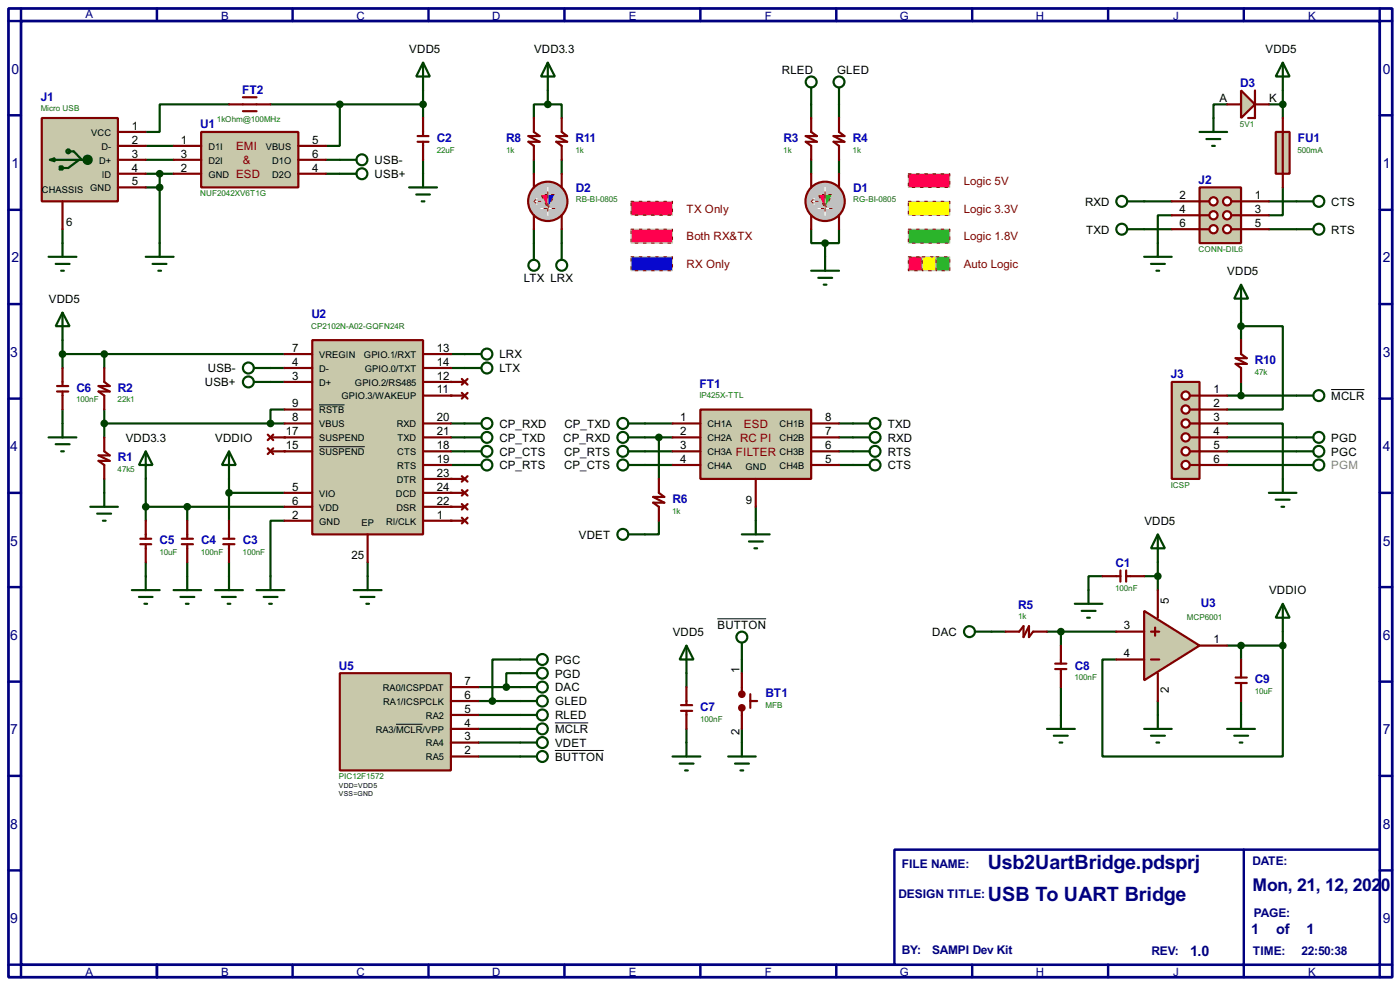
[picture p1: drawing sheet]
<svg xmlns="http://www.w3.org/2000/svg" width="256mm" height="180mm" viewBox="0 0 256 180" stroke-linecap="round" stroke-linejoin="round" font-family="sans-serif">
<path d="M1.6 1.6h253.5v177.3h-253.5zM3.9 3.9h248.9v172.7h-248.9z" fill="none" stroke="#000080" stroke-width=".5"/>
<path d="M3.9 1.6v2.3h-2.3M28.8 1.6v2.3" fill="none" stroke="#000080" stroke-width=".45"/>
<path d="M163.9 155.5h88.9v21.1h-88.9z" fill="#fff" stroke="#000080" stroke-width=".45"/>
<g fill="none" stroke="#000080" stroke-width=".45">
<path d="M53.6 1.6v2.3M78.5 1.6v2.3M103.4 1.6v2.3M128.3 1.6v2.3M153.2 1.6v2.3M178.1 1.6v2.3M203 1.6v2.3M227.9 1.6v2.3M252.8 1.6v2.3h2.3M1.6 21.1h2.3M1.6 38.4h2.3M252.8 21.1h2.3"/>
<path d="M252.8 38.4h2.3M1.6 55.7h2.3M252.8 55.7h2.3M1.6 73h2.3M252.8 73h2.3M1.6 90.2h2.3M252.8 90.2h2.3M1.6 107.5h2.3M252.8 107.5h2.3M1.6 124.8h2.3M252.8 124.8h2.3M1.6 142h2.3"/>
<path d="M1.6 159.3h2.3M227.9 155.5v23.4M252.8 142h2.3M252.8 159.3h2.3M1.6 176.6h2.3v2.3M28.8 176.6v2.3M53.6 176.6v2.3M78.5 176.6v2.3M103.4 176.6v2.3M128.3 176.6v2.3M153.2 176.6v2.3M178.1 176.6v2.3"/>
<path d="M203 176.6v2.3M255.1 176.6h-2.3v2.3"/>
</g>
<g fill="none" stroke="#004000" stroke-width=".4">
<path d="M77.5 16.6v5M26.7 34.3h2.6M26.7 31.8h5.1M26.7 26.7h5.1M26.7 29.3h5.1M29.3 31.8v12.7M59.7 31.8h2.6M59.7 29.3h2.6M77.5 29.3v2.5M11.5 42v2.5M11.5 75v2.5M19.1 87.7v2.5"/>
<path d="M26.7 87.7v7.6M26.7 92.8h7.6v2.5M42 87.7v7.6M26.7 102.9v2.6M34.3 102.9v2.6M42 102.9v2.6"/>
</g>
<circle cx="82.6" cy="95.3" r=".2" fill="#004000"/>
<path d="M49.6 69.9h2.5M49.6 67.4h2.5M52.1 75h-2.5v2.5h2.5M34.3 92.8h17.8M42 90.2h10.1M52.1 95.3h-2.5v10.2" fill="none" stroke="#004000" stroke-width=".4"/>
<g fill="#004000">
<circle cx="82.6" cy="72.4" r=".2"/>
<circle cx="82.6" cy="69.9" r=".2"/>
</g>
<path d="M82.6 82.6h2.5" fill="none" stroke="#004000" stroke-width=".4"/>
<g fill="#004000">
<circle cx="52.1" cy="80.1" r=".2"/>
<circle cx="52.1" cy="82.6" r=".2"/>
</g>
<path d="M67.4 102.9v2.6" fill="none" stroke="#004000" stroke-width=".4"/>
<g fill="#004000">
<circle cx="82.6" cy="90.2" r=".2"/>
<circle cx="82.6" cy="87.7" r=".2"/>
<circle cx="82.6" cy="92.8" r=".2"/>
</g>
<g fill="none" stroke="#004000" stroke-width=".4">
<path d="M42 19.1h-12.7v5.1h-2.6M49.6 19.1h27.9M62.3 19.1v7.6h-2.6M100.4 19.1h2.5v2.5M100.4 19.1h-2.6v2.5M100.4 16.6v2.5M148.6 19.1v2.5M153.7 19.1v2.5M224.8 19.1h-2.5v2.5M232.5 19.1h2.5M235 16.6v5M97.8 29.3v2.5"/>
<path d="M102.9 29.3v2.5M148.6 29.3v2.5M153.7 29.3v2.5M209.6 36.9h5.1M214.7 39.4h-2.6v5.1M232.5 36.9h5M235 34.3v5.1h-2.5M8.9 47h5.1M10.2 48.3h2.6M11.2 49.6h.5M11.5 44.5v2.5M26.7 47h5.1"/>
<path d="M28 48.3h2.5M29 49.6h.5M29.3 44.5v2.5M97.8 42v2.5M102.9 42v2.5M148.6 42v2.5h2.6M151.2 44.5v2.5M153.7 42v2.5h-2.5M209.6 42h5.1M227.4 59.7h7.6v15.3h-10.2M227.4 57.2v5.1M232.5 42h5"/>
<path d="M11.5 64.8h40.6M11.5 62.3v5.1M19.1 77.5h30.5M19.1 64.8v2.6M19.1 75v5.1M82.6 77.5h2.5M82.6 67.4h2.5M82.6 64.8h2.5M118.2 77.5h5M153.7 77.5h2.6M224.8 77.5h10.2v10.2M224.8 72.4h12.7"/>
<path d="M227.4 69.9v2.5M82.6 80.1h2.5M82.6 85.1h2.5M118.2 80.1h5M118.2 85.1h5M118.2 82.6h5M120.7 95.3v2.5h-2.5M120.7 80.1v7.6M138.5 92.8v2.5M153.7 80.1h2.6M153.7 85.1h2.6M153.7 82.6h2.6"/>
<path d="M224.8 80.1h12.7M224.8 85.1h12.7M224.8 82.6h12.7M181.7 115.6h2.5M191.8 115.6h12.7M194.4 115.6v2.6M202 105.5h-2.6v2.5M209.6 105.5h2.5M212.1 102.9v5.1M224.8 118.2h10.2M227.4 118.2v2.5M235 118.2v20.3h-33v-17.8h2.5"/>
<path d="M235 115.6v2.6M87.7 138.5h7.6M87.7 133.4h7.6M87.7 135.9h7.6M87.7 125.8h7.6M87.7 130.9h7.6M87.7 128.3h7.6M95.3 123.2h-2.5v2.6M95.3 120.7h-5.1v7.6M125.8 123.2v2.6M125.8 133.4v2.5M135.9 120.7v2.5"/>
<path d="M135.9 133.4v2.5M194.4 125.8v5.1M212.1 128.3v2.6M227.4 128.3v2.6"/>
</g>
<circle cx="29.2" cy="34.3" r=".5" fill="#004000" stroke="#004000" stroke-width=".4"/>
<path d="M7.7 21.6h13.9v15.3h-13.9z" fill="#c8c8aa" stroke="#800000" stroke-width=".4"/>
<g fill="none" stroke="#004000" stroke-width=".4">
<path d="M9.2 29.3l.8-.3v.5zM10 29.3h6.1M11 30.5h.5v.5h-.5zM11.2 30.5v.5M12.5 27.7h1l1.5 1.6M14.5 29.3l-2 1.5h-1"/>
<circle cx="12.5" cy="27.7" r=".35"/>
<circle cx="16" cy="29.3" r=".75"/>
<circle cx="16" cy="29.3" r=".5"/>
<circle cx="16.1" cy="29.3" r=".25"/>
</g>
<path d="M11.5 36.9v5.1M21.6 24.2h5.1M21.6 26.7h5.1M21.6 29.3h5.1M21.6 34.3h5.1M21.6 31.8h5.1" fill="none" stroke="#800000" stroke-width=".4"/>
<circle cx="29.2" cy="31.8" r=".5" fill="#004000" stroke="#004000" stroke-width=".4"/>
<path d="M233.7 24.2h2.6v7.6h-2.6z" fill-rule="evenodd" fill="#c8c8aa" stroke="#800000" stroke-width=".4"/>
<path d="M235 21.6v12.7M202 105.5h3.3M205.3 104.4v2.1M206.3 104.4v2.1M206.3 105.5h3.3" fill="none" stroke="#800000" stroke-width=".4"/>
<g fill="none" stroke="#004000" stroke-width=".4">
<path d="M62.3 29.3h3M62.3 31.8h3"/>
<circle cx="66.3" cy="31.8" r="1"/>
<circle cx="66.3" cy="29.3" r="1"/>
</g>
<path d="M36.9 24.2h17.8v10.1h-17.8z" fill="#c8c8aa" stroke="#800000" stroke-width=".4"/>
<g fill="none" stroke="#800000" stroke-width=".4">
<path d="M31.8 26.7h5.1M31.8 31.8h5.1M31.8 29.3h5.1M54.7 26.7h5M54.7 31.8h5M54.7 29.3h5M76.5 24.9h2M76.5 26h2M77.5 21.6v3.3M77.5 26v3.3M148.6 21.6v2.6l1.1 .7h-2.1l2.1 1.1h-2.1l1 .7v2.6M153.7 21.6v2.6l1 .7h-2l2 1.1h-2l1 .7v2.6"/>
<path d="M10.5 71.7h2M10.5 70.7h2M11.5 67.4v3.3M11.5 71.7v3.3M19.1 67.4v2.5l1 .8h-2l2 1h-2l1 .7v2.6M49.1 79.6l1 1M50.1 79.6l-1 1M82.6 69.9h2.5M82.6 72.4h2.5M84.6 69.4l1.1 1M84.6 71.9l1.1 1.1M85.7 69.4l-1.1 1"/>
<path d="M85.7 71.9l-1.1 1.1M19.1 80.1v2.5l1 .8h-2l2 1h-2l1 .7v2.6M25.7 98.6h2M25.7 99.6h2M26.7 95.3v3.3M26.7 99.6v3.3M33.3 98.6h2.1M33.3 99.6h2.1M34.3 95.3v3.3M34.3 99.6v3.3M40.9 98.6h2.1M40.9 99.6h2.1"/>
<path d="M42 95.3v3.3M42 99.6v3.3M49.1 82.1l1 1M49.6 80.1h2.5M49.6 82.6h2.5M50.1 82.1l-1 1M82.6 87.7h2.5M82.6 90.2h2.5M82.6 92.8h2.5M82.6 95.3h2.5M84.6 87.2l1.1 1M84.6 89.7l1.1 1"/>
<path d="M84.6 92.3l1.1 1M84.6 94.8l1.1 1M85.7 87.2l-1.1 1M85.7 89.7l-1.1 1M85.7 92.3l-1.1 1M85.7 94.8l-1.1 1"/>
</g>
<g fill="none" stroke="#004000" stroke-width=".4">
<path d="M77.5 11.5l1.3 2.5h-2.5zM77.5 11.5v5.1M235 11.5l1.3 2.5h-2.6zM235 11.5v5.1M75 34.3h5.1M76.3 35.6h2.5M77.3 36.9h.5M77.5 31.8v2.5M11.5 57.2l1.3 2.5h-2.6zM11.5 57.2v5.1M209.6 47h5.1M210.9 48.3h2.5"/>
<path d="M211.9 49.6h.5M212.1 44.5v2.5M11.5 77.5v2.6M46.5 67.4h3.1M46.5 69.9h3.1M85.1 77.5h3.1M8.9 80.1h5.1M10.2 81.3h2.6M11.2 82.6h.5M16.6 92.8h5M17.8 94h2.6M18.9 95.3h.5"/>
<path d="M19.1 90.2v2.6M26.7 82.6l1.3 2.5h-2.5zM26.7 82.6v5.1M42 82.6l1.2 2.5h-2.5zM42 82.6v5.1M85.1 80.1h3.1M85.1 82.6h3.1M85.1 85.1h3.1M24.2 108h5.1M25.5 109.3h2.5M26.5 110.5h.5M26.7 105.5v2.5"/>
<path d="M31.8 108h5.1M33.1 109.3h2.5M34.1 110.5h.5M34.3 105.5v2.5M39.4 108h5.1M40.7 109.3h2.5M41.7 110.5h.5M42 105.5v2.5M47 108h5.1M48.3 109.3h2.6M49.3 110.5h.5M49.6 105.5v2.5"/>
<path d="M64.8 108h5.1M66.1 109.3h2.5M67.1 110.5h.5M67.4 105.5v2.5"/>
<circle cx="45.5" cy="69.9" r="1"/>
<circle cx="45.5" cy="67.4" r="1"/>
<circle cx="89.2" cy="77.5" r="1"/>
<circle cx="89.2" cy="85.1" r="1"/>
<circle cx="89.2" cy="80.1" r="1"/>
<circle cx="89.2" cy="82.6" r="1"/>
</g>
<g fill="#004000" stroke="#004000" stroke-width=".4">
<circle cx="26.7" cy="92.8" r=".5"/>
<circle cx="77.5" cy="19.1" r=".5"/>
<circle cx="49.5" cy="77.5" r=".5"/>
<circle cx="34.3" cy="92.8" r=".5"/>
<circle cx="41.9" cy="90.2" r=".5"/>
</g>
<path d="M57.2 62.3h20.3v35.5h-20.3z" fill="#c8c8aa" stroke="#800000" stroke-width=".4"/>
<g fill="none" stroke="#800000" stroke-width=".4">
<path d="M52.1 69.9h5.1M52.1 67.4h5.1M52.1 64.8h5.1M52.1 77.5h5.1M52.1 75h5.1M77.5 69.9h5.1M77.5 67.4h5.1M77.5 64.8h5.1M77.5 77.5h5.1M77.5 72.4h5.1M52.1 95.3h5.1M52.1 90.2h5.1"/>
<path d="M52.1 92.8h5.1M52.1 82.6h5.1M52.1 80.1h5.1M67.4 97.8v5.1M77.5 95.3h5.1M77.5 90.2h5.1M77.5 92.8h5.1M77.5 82.6h5.1M77.5 80.1h5.1M77.5 87.7h5.1M77.5 85.1h5.1M135.9 123.2v3.9"/>
<path d="M135.9 129.6v3.8M137.5 127.1v2.5M137.5 128.3h1.2M226.4 124h2M226.4 125h2M227.4 120.7v3.3M227.4 125v3.3"/>
</g>
<path d="M58.5 74.1h4.6M58.5 81.8h8.3M131.4 113.3h9M101.7 137.4h8.9" fill="none" stroke="#000" stroke-width=".18"/>
<g fill="none" stroke="#004000" stroke-width=".4">
<path d="M206.6 36.9h3M237.5 36.9h3.1M206.6 42h3M237.5 42h3.1M212.1 97.8l1.3 2.6h-2.5zM212.1 97.8v5.1M135.9 117.7v3M178.6 115.6h3.1M196.9 110.5h5.1M198.2 111.8h2.5M199.2 113.1h.5M199.4 108v2.5"/>
<path d="M235 110.5l1.3 2.6h-2.6zM235 110.5v5.1M95.3 135.9h3.1M95.3 125.8h3.1M95.3 138.5h3.1M133.4 138.5h5.1M134.7 139.8h2.5M135.9 135.9v2.6M224.8 133.4h5.1M226.1 134.7h2.6M227.1 135.9h.5M227.4 130.9v2.5"/>
<path d="M135.7 141h.5"/>
<circle cx="205.5" cy="36.9" r="1"/>
<circle cx="241.6" cy="36.9" r="1"/>
<circle cx="205.5" cy="42" r="1"/>
<circle cx="241.6" cy="42" r="1"/>
<circle cx="135.9" cy="116.6" r="1"/>
<circle cx="177.6" cy="115.6" r="1"/>
<circle cx="99.3" cy="138.5" r="1"/>
<circle cx="99.3" cy="125.8" r="1"/>
<circle cx="99.3" cy="135.9" r="1"/>
</g>
<g fill="#800000" stroke="#800000" stroke-width=".4">
<circle cx="135.9" cy="127.1" r=".5"/>
<circle cx="135.9" cy="129.6" r=".5"/>
</g>
<path d="M214.7 69.9h5.1v17.8h-5.1z" fill="#c8c8aa" stroke="#800000" stroke-width=".4"/>
<path d="M218 72.4h1.8" fill="none" stroke="#800000" stroke-width=".4"/>
<circle cx="217.2" cy="72.4" r=".75" fill="#feffff" stroke="#800000" stroke-width=".4"/>
<path d="M218 75h1.8" fill="none" stroke="#800000" stroke-width=".4"/>
<circle cx="217.2" cy="75" r=".75" fill="#feffff" stroke="#800000" stroke-width=".4"/>
<path d="M218 77.5h1.8" fill="none" stroke="#800000" stroke-width=".4"/>
<circle cx="217.2" cy="77.5" r=".75" fill="#feffff" stroke="#800000" stroke-width=".4"/>
<path d="M218 80.1h1.8" fill="none" stroke="#800000" stroke-width=".4"/>
<circle cx="217.2" cy="80.1" r=".75" fill="#feffff" stroke="#800000" stroke-width=".4"/>
<path d="M218 82.6h1.8" fill="none" stroke="#800000" stroke-width=".4"/>
<circle cx="217.2" cy="82.6" r=".75" fill="#feffff" stroke="#800000" stroke-width=".4"/>
<path d="M218 85.1h1.8" fill="none" stroke="#800000" stroke-width=".4"/>
<circle cx="217.2" cy="85.1" r=".75" fill="#feffff" stroke="#800000" stroke-width=".4"/>
<path d="M219.8 72.4h5M219.8 75h5M219.8 77.5h5M227.4 62.3v2.5l1 .8h-2l2 1h-2l1 .8v2.5M219.8 80.1h5M219.8 82.6h5M219.8 85.1h5M124.8 129.1h2M124.8 130.1h2M125.8 125.8v3.3M125.8 130.1v3.3" fill="none" stroke="#800000" stroke-width=".4"/>
<g fill="none" stroke="#004000" stroke-width=".4">
<path d="M237.5 72.4h3.1M115.1 97.8h3.1M232.5 90.2h5M233.7 91.5h2.6M234.8 92.8h.5M235 87.7v2.5M237.5 80.1h3.1M237.5 82.6h3.1M237.5 85.1h3.1M125.8 118.2l1.3 2.5h-2.6zM125.8 118.2v5M95.3 123.2h3.1"/>
<path d="M95.3 120.7h3.1M95.3 133.4h3.1M123.2 138.5h5.1M124.5 139.8h2.6M125.8 135.9v2.6M125.5 141h.5"/>
<circle cx="241.6" cy="72.4" r="1"/>
<circle cx="114.1" cy="97.8" r="1"/>
<circle cx="241.6" cy="85.1" r="1"/>
<circle cx="241.6" cy="82.6" r="1"/>
<circle cx="241.6" cy="80.1" r="1"/>
<circle cx="99.3" cy="123.2" r="1"/>
<circle cx="99.3" cy="120.7" r="1"/>
<circle cx="99.3" cy="133.4" r="1"/>
</g>
<path d="M243.9 71.3h6.1M101.7 132.3h6.1" fill="none" stroke="#000" stroke-width=".18"/>
<circle cx="227.3" cy="72.4" r=".5" fill="#004000" stroke="#004000" stroke-width=".4"/>
<path d="M62.3 123.2h20.3v17.8h-20.3z" fill="#c8c8aa" stroke="#800000" stroke-width=".4"/>
<path d="M97.8 21.6v2.6l1.1 .7h-2.1l2.1 1.1h-2.1l1 .7v2.6M102.9 21.6v2.6l1 .7h-2l2 1.1h-2l1 .7v2.6M82.6 125.8h5.1M82.6 128.3h5.1M82.6 130.9h5.1M82.6 138.5h5.1M82.6 133.4h5.1M82.6 135.9h5.1" fill="none" stroke="#800000" stroke-width=".4"/>
<path d="M72.6 132.6h4.8" fill="none" stroke="#000" stroke-width=".18"/>
<g fill="#004000" stroke="#004000" stroke-width=".4">
<circle cx="92.7" cy="125.8" r=".5"/>
<circle cx="100.3" cy="19.1" r=".5"/>
</g>
<g fill="none" stroke="#004000" stroke-width=".4">
<path d="M100.4 11.5l1.3 2.5h-2.6zM100.4 11.5v5.1M148.6 16.1v3M153.7 16.1v3M97.8 44.5v3.1M102.9 44.5v3.1M85.1 67.4h3.1M85.1 64.8h3.1M95.3 128.3h3.1M95.3 130.9h3.1"/>
<circle cx="148.6" cy="15" r="1"/>
<circle cx="153.7" cy="15" r="1"/>
<circle cx="97.8" cy="48.6" r="1"/>
<circle cx="102.9" cy="48.6" r="1"/>
<circle cx="89.2" cy="64.8" r="1"/>
<circle cx="89.2" cy="67.4" r="1"/>
<circle cx="99.3" cy="128.3" r="1"/>
<circle cx="99.3" cy="130.9" r="1"/>
</g>
<path d="M219.8 34.3h7.6v10.2h-7.6z" fill="#c8c8aa" stroke="#800000" stroke-width=".4"/>
<path d="M225.6 36.9h1.8" fill="none" stroke="#800000" stroke-width=".4"/>
<circle cx="224.8" cy="36.9" r=".75" fill="#feffff" stroke="#800000" stroke-width=".4"/>
<path d="M225.6 39.4h1.8" fill="none" stroke="#800000" stroke-width=".4"/>
<circle cx="224.8" cy="39.4" r=".75" fill="#feffff" stroke="#800000" stroke-width=".4"/>
<path d="M225.6 42h1.8" fill="none" stroke="#800000" stroke-width=".4"/>
<circle cx="224.8" cy="42" r=".75" fill="#feffff" stroke="#800000" stroke-width=".4"/>
<path d="M219.8 36.9h1.7" fill="none" stroke="#800000" stroke-width=".4"/>
<circle cx="222.3" cy="36.9" r=".75" fill="#feffff" stroke="#800000" stroke-width=".4"/>
<path d="M219.8 39.4h1.7" fill="none" stroke="#800000" stroke-width=".4"/>
<circle cx="222.3" cy="39.4" r=".75" fill="#feffff" stroke="#800000" stroke-width=".4"/>
<path d="M219.8 42h1.7" fill="none" stroke="#800000" stroke-width=".4"/>
<circle cx="222.3" cy="42" r=".75" fill="#feffff" stroke="#800000" stroke-width=".4"/>
<path d="M214.7 36.9h5.1M214.7 39.4h5.1M227.4 36.9h5.1M227.4 39.4h5.1M214.7 42h5.1M227.4 42h5.1" fill="none" stroke="#800000" stroke-width=".4"/>
<path d="M166.4 31.8h7.6v2.5h-7.6z" fill-rule="evenodd" fill="#c8c8aa"/>
<path d="M166.4 31.8h7.6v2.5h-7.6z" fill-rule="evenodd" fill="#f00"/>
<path d="M166.4 31.8h7.6v2.5h-7.6z" fill="none" stroke="#c8c8aa" stroke-width=".18"/>
<path d="M166.4 31.8h7.6v2.5h-7.6z" fill="none" stroke="#800000" stroke-width=".18" stroke-dasharray=".5 1"/>
<path d="M166.4 36.9h7.6v2.5h-7.6z" fill-rule="evenodd" fill="#c8c8aa"/>
<path d="M166.4 36.9h7.6v2.5h-7.6z" fill-rule="evenodd" fill="#ff0"/>
<path d="M166.4 36.9h7.6v2.5h-7.6z" fill="none" stroke="#c8c8aa" stroke-width=".18"/>
<path d="M166.4 36.9h7.6v2.5h-7.6z" fill="none" stroke="#800000" stroke-width=".18" stroke-dasharray=".5 1"/>
<path d="M166.4 42h7.6v2.5h-7.6z" fill-rule="evenodd" fill="#c8c8aa"/>
<path d="M166.4 42h7.6v2.5h-7.6z" fill-rule="evenodd" fill="#00c000"/>
<path d="M166.4 42h7.6v2.5h-7.6z" fill="none" stroke="#c8c8aa" stroke-width=".18"/>
<path d="M166.4 42h7.6v2.5h-7.6z" fill="none" stroke="#800000" stroke-width=".18" stroke-dasharray=".5 1"/>
<path d="M166.4 47h2.6v2.6h-2.6z" fill-rule="evenodd" fill="#c8c8aa"/>
<path d="M166.4 47h2.6v2.6h-2.6z" fill-rule="evenodd" fill="#f00"/>
<path d="M166.4 47h2.6v2.6h-2.6z" fill="none" stroke="#c8c8aa" stroke-width=".18"/>
<path d="M166.4 47h2.6v2.6h-2.6z" fill="none" stroke="#800000" stroke-width=".18" stroke-dasharray=".5 1"/>
<path d="M169 47h2.5v2.6h-2.5z" fill-rule="evenodd" fill="#c8c8aa"/>
<path d="M169 47h2.5v2.6h-2.5z" fill-rule="evenodd" fill="#ff0"/>
<path d="M169 47h2.5v2.6h-2.5z" fill="none" stroke="#c8c8aa" stroke-width=".18"/>
<path d="M169 47h2.5v2.6h-2.5z" fill="none" stroke="#800000" stroke-width=".18" stroke-dasharray=".5 1"/>
<path d="M171.5 47h2.5v2.6h-2.5z" fill-rule="evenodd" fill="#c8c8aa"/>
<path d="M171.5 47h2.5v2.6h-2.5z" fill-rule="evenodd" fill="#00c000"/>
<path d="M171.5 47h2.5v2.6h-2.5z" fill="none" stroke="#c8c8aa" stroke-width=".18"/>
<path d="M171.5 47h2.5v2.6h-2.5z" fill="none" stroke="#800000" stroke-width=".18" stroke-dasharray=".5 1"/>
<path d="M115.6 36.9h7.6v2.5h-7.6z" fill-rule="evenodd" fill="#c8c8aa"/>
<path d="M115.6 36.9h7.6v2.5h-7.6z" fill-rule="evenodd" fill="#f00"/>
<path d="M115.6 36.9h7.6v2.5h-7.6z" fill="none" stroke="#c8c8aa" stroke-width=".18"/>
<path d="M115.6 36.9h7.6v2.5h-7.6z" fill="none" stroke="#800000" stroke-width=".18" stroke-dasharray=".5 1"/>
<path d="M115.6 42h7.6v2.5h-7.6z" fill-rule="evenodd" fill="#c8c8aa"/>
<path d="M115.6 42h7.6v2.5h-7.6z" fill-rule="evenodd" fill="#f0f"/>
<path d="M115.6 42h7.6v2.5h-7.6z" fill="none" stroke="#c8c8aa" stroke-width=".18"/>
<path d="M115.6 42h7.6v2.5h-7.6z" fill="none" stroke="#800000" stroke-width=".18" stroke-dasharray=".5 1"/>
<path d="M115.6 47h7.6v2.6h-7.6z" fill-rule="evenodd" fill="#c8c8aa"/>
<path d="M115.6 47h7.6v2.6h-7.6z" fill-rule="evenodd" fill="#00f"/>
<path d="M115.6 47h7.6v2.6h-7.6z" fill="none" stroke="#c8c8aa" stroke-width=".18"/>
<path d="M115.6 47h7.6v2.6h-7.6z" fill="none" stroke="#800000" stroke-width=".18" stroke-dasharray=".5 1"/>
<g fill="none" stroke="#004000" stroke-width=".4">
<path d="M115.1 77.5h3.1M115.1 80.1h3.1M115.1 85.1h3.1M115.1 82.6h3.1"/>
<circle cx="114.1" cy="77.5" r="1"/>
<circle cx="114.1" cy="82.6" r="1"/>
<circle cx="114.1" cy="85.1" r="1"/>
<circle cx="114.1" cy="80.1" r="1"/>
</g>
<path d="M128.3 75h20.3v12.7h-20.3z" fill="#c8c8aa" stroke="#800000" stroke-width=".4"/>
<path d="M123.2 77.5h5.1M148.6 77.5h5.1M123.2 80.1h5.1M123.2 82.6h5.1M123.2 85.1h5.1M138.5 87.7v5.1M148.6 80.1h5.1M148.6 82.6h5.1M148.6 85.1h5.1" fill="none" stroke="#800000" stroke-width=".4"/>
<g fill="none" stroke="#004000" stroke-width=".4">
<path d="M156.3 77.5h3M135.9 97.8h5.1M137.2 99.1h2.6M138.5 95.3v2.5M156.3 80.1h3M156.3 85.1h3M156.3 82.6h3M138.2 100.4h.5"/>
<circle cx="160.3" cy="77.5" r="1"/>
<circle cx="160.3" cy="82.6" r="1"/>
<circle cx="160.3" cy="80.1" r="1"/>
<circle cx="160.3" cy="85.1" r="1"/>
</g>
<g fill="#004000" stroke="#004000" stroke-width=".4">
<circle cx="19.1" cy="77.5" r=".5"/>
<circle cx="19.1" cy="64.8" r=".5"/>
</g>
<circle cx="100.3" cy="36.9" r="3.6" fill="#c0c0c0" stroke="#800000" stroke-width=".4"/>
<path d="M99.1 38.2h2.6" fill="none" stroke="#fff" stroke-width=".18"/>
<path d="M101.7 38.2h-2.6" fill="none" stroke="#800000" stroke-width=".18" stroke-dasharray=".5 1"/>
<path d="M100.4 35.6h1.3l-1.3 2.6z" fill="#c8c8aa"/>
<path d="M100.4 35.6h1.3l-1.3 2.6z" fill="#00f"/>
<path d="M100.4 35.6h1.3l-1.3 2.6z" fill="none" stroke="#c8c8aa" stroke-width=".18"/>
<path d="M100.4 35.6h1.3l-1.3 2.6z" fill="none" stroke="#800000" stroke-width=".18" stroke-dasharray=".5 1"/>
<path d="M99.1 35.6h1.3v2.6z" fill="#c8c8aa"/>
<path d="M99.1 35.6h1.3v2.6z" fill="#f00"/>
<path d="M99.1 35.6h1.3v2.6z" fill="none" stroke="#c8c8aa" stroke-width=".18"/>
<path d="M97.8 36.9l.6-.5M97.8 36.9l.6 .5M99.1 35.6h1.3v2.6zM99.1 36.9h-1.3M100.4 35.6v-1.3M100.4 38.2v1.2" fill="none" stroke="#800000" stroke-width=".18" stroke-dasharray=".5 1"/>
<path d="M97.8 36.9h1.3M97.8 36.9l.6 .5M98.4 36.4l-.6 .5M100.4 34.3v1.3M100.4 38.2v1.2" fill="none" stroke="#fff" stroke-width=".18"/>
<path d="M97.8 31.8v2.5M97.8 39.4v2.6M102.9 31.8v2.5M102.9 39.4v2.6" fill="none" stroke="#800000" stroke-width=".4"/>
<circle cx="151.1" cy="36.9" r="3.6" fill="#c0c0c0" stroke="#800000" stroke-width=".4"/>
<path d="M149.9 38.2h2.6" fill="none" stroke="#fff" stroke-width=".18"/>
<path d="M152.5 38.2h-2.6" fill="none" stroke="#800000" stroke-width=".18" stroke-dasharray=".5 1"/>
<path d="M151.2 35.6h1.3l-1.3 2.6z" fill="#c8c8aa"/>
<path d="M151.2 35.6h1.3l-1.3 2.6z" fill="#00c000"/>
<path d="M151.2 35.6h1.3l-1.3 2.6z" fill="none" stroke="#c8c8aa" stroke-width=".18"/>
<path d="M151.2 35.6h1.3l-1.3 2.6z" fill="none" stroke="#800000" stroke-width=".18" stroke-dasharray=".5 1"/>
<path d="M149.9 35.6h1.3v2.6z" fill="#c8c8aa"/>
<path d="M149.9 35.6h1.3v2.6z" fill="#f00"/>
<path d="M149.9 35.6h1.3v2.6z" fill="none" stroke="#c8c8aa" stroke-width=".18"/>
<path d="M148.6 36.9l.6-.5M148.6 36.9l.6 .5M149.9 35.6h1.3v2.6zM149.9 36.9h-1.3M151.2 35.6v-1.3M151.2 38.2v1.2" fill="none" stroke="#800000" stroke-width=".18" stroke-dasharray=".5 1"/>
<path d="M148.6 36.9h1.3M148.6 36.9l.6 .5M149.2 36.4l-.6 .5M151.2 34.3v1.3M151.2 38.2v1.2" fill="none" stroke="#fff" stroke-width=".18"/>
<path d="M42 19.1h7.6M44.5 17.8h2.5M44.5 20.4h2.5M148.6 31.8v2.5M148.6 39.4v2.6M153.7 31.8v2.5M153.7 39.4v2.6" fill="none" stroke="#800000" stroke-width=".4"/>
<g fill="#004000" stroke="#004000" stroke-width=".4">
<circle cx="11.4" cy="64.8" r=".5"/>
<circle cx="62.2" cy="19.1" r=".5"/>
</g>
<path d="M227.4 16.6l2.5 2.5-2.5 2.5z" fill="#c8c8aa" stroke="#800000" stroke-width=".4"/>
<path d="M224.8 19.1h2.6M229.9 16.6v5h-1.2M229.9 19.1h2.6" fill="none" stroke="#800000" stroke-width=".4"/>
<circle cx="235" cy="19.1" r=".5" fill="#004000" stroke="#004000" stroke-width=".4"/>
<path d="M219.8 24.2h5M221 25.5h2.6M222.1 26.7h.5M222.3 21.6v2.6" fill="none" stroke="#004000" stroke-width=".4"/>
<path d="M209.6 111.8l10.2 6.4-10.2 6.3z" fill="#c8c8aa" stroke="#800000" stroke-width=".4"/>
<g fill="none" stroke="#800000" stroke-width=".4">
<path d="M120.7 87.7v2.5l1 .8h-2l2 1h-2l1 .8v2.5M184.2 115.6h2.5l.8-1v2l1-2v2l.8-1h2.5M194.4 118.2v3.3M204.5 115.6h5.1M210.9 115.6h1.5M211.6 114.9v1.5M212.1 108v5.1M219.8 118.2h5M193.3 121.5h2.1M193.3 122.5h2.1M194.4 122.5v3.3M204.5 120.7h5.1"/>
<path d="M210.9 120.7h1.5M212.1 123.2v5.1"/>
</g>
<g fill="none" stroke="#004000" stroke-width=".4">
<path d="M148.6 49.6h5.1M149.9 50.9h2.6M150.9 52.1h.5M151.2 47v2.6M227.4 52.1l1.3 2.6h-2.6zM227.4 52.1v5.1M191.8 133.4h5.1M193.1 134.7h2.5M194.1 135.9h.5M194.4 130.9v2.5M209.6 133.4h5.1M210.9 134.7h2.5"/>
<path d="M211.9 135.9h.5M212.1 130.9v2.5"/>
</g>
<g fill="#004000" stroke="#004000" stroke-width=".4">
<circle cx="227.3" cy="118.2" r=".5"/>
<circle cx="212.1" cy="105.5" r=".5"/>
<circle cx="235" cy="118.2" r=".5"/>
<circle cx="194.3" cy="115.6" r=".5"/>
<circle cx="227.3" cy="59.7" r=".5"/>
<circle cx="151.1" cy="44.5" r=".5"/>
<circle cx="90.2" cy="128.3" r=".5"/>
<circle cx="120.7" cy="80.1" r=".5"/>
</g>
<g font-size="4.1" fill="#000080">
<text x="181" y="159.1">Usb2UartBridge.pdsprj</text>
<text x="181" y="164.9">USB To UART Bridge</text>
</g>
<g font-size="3.6" fill="#000080">
<text x="229.5" y="163.2">Mon, 21, 12, 202</text>
<text x="253" y="163.2">0</text>
</g>
<g font-size="3" fill="#000080">
<text x="229.2" y="171">1</text>
<text x="233.8" y="171">of</text>
<text x="239.4" y="171">1</text>
<text x="218" y="175">1.0</text>
</g>
<g font-size="2.9" fill="#000080">
<text x="2.1" y="13.5">0</text>
<text x="253.4" y="13.5">0</text>
<text x="2.1" y="30.7">1</text>
<text x="253.4" y="30.7">1</text>
<text x="2.1" y="48">2</text>
<text x="253.4" y="48">2</text>
<text x="1.9" y="65.3">3</text>
<text x="253.4" y="65.3">3</text>
<text x="1.9" y="82.5">4</text>
<text x="253.4" y="82.5">4</text>
<text x="1.9" y="99.9">5</text>
<text x="253.4" y="99.9">5</text>
<text x="1.9" y="117.1">6</text>
<text x="253.4" y="117.1">6</text>
<text x="1.9" y="134.4">7</text>
<text x="253.4" y="134.4">7</text>
<text x="1.9" y="151.7">8</text>
<text x="253.4" y="151.7">8</text>
<text x="1.9" y="168.9">9</text>
<text x="253.4" y="168.9">9</text>
</g>
<g font-size="2.5" fill="#0000c0">
<text x="44.3" y="17.1">FT2</text>
<text x="227.2" y="15.9">D3</text>
<text x="7.5" y="18.4">J1</text>
<text x="36.7" y="23.5">U1</text>
<text x="80" y="26">C2</text>
<text x="92.7" y="26">R8</text>
<text x="105.4" y="26">R11</text>
<text x="143.5" y="26">R3</text>
<text x="156.2" y="26">R4</text>
<text x="237.7" y="26">FU1</text>
<text x="105.5" y="35.1">D2</text>
<text x="156.3" y="35.1">D1</text>
<text x="219.6" y="33.7">J2</text>
<text x="57" y="58.2">U2</text>
<text x="14" y="71.8">C6</text>
<text x="21.6" y="71.8">R2</text>
<text x="128.1" y="70.9">FT1</text>
<text x="214.5" y="69.3">J3</text>
<text x="229.9" y="66.7">R10</text>
<text x="21.6" y="84.5">R1</text>
<text x="123.2" y="92.1">R6</text>
<text x="29.2" y="99.7">C5</text>
<text x="36.8" y="99.7">C4</text>
<text x="44.5" y="99.7">C3</text>
<text x="204.3" y="103.8">C1</text>
<text x="186.5" y="111.4">R5</text>
<text x="220" y="111.2">U3</text>
<text x="62.1" y="122.6">U5</text>
<text x="196.9" y="122.6">C8</text>
<text x="229.9" y="125.1">C9</text>
<text x="128.3" y="130.2">C7</text>
<text x="140.2" y="127.6">BT1</text>
</g>
<g font-size="2.5" fill="#000080">
<text x="165.2" y="158.9">FILE NAME:</text>
<text x="229.4" y="158.4">DATE:</text>
<text x="164.6" y="164.4">DESIGN TITLE:</text>
<text x="229.7" y="167.8">PAGE:</text>
<text x="165.2" y="174.6">BY:</text>
<text x="170.7" y="174.6">SAMPI Dev Kit</text>
<text x="210.9" y="174.8">REV:</text>
<text x="229.5" y="174.8">TIME:</text>
<text x="238.5" y="174.8">22:50:38</text>
</g>
<g font-size="2.4" fill="#000080">
<text x="15.6" y="3.4">A</text>
<text x="40.5" y="3.6">B</text>
<text x="65.3" y="3.6">C</text>
<text x="90.2" y="3.6">D</text>
<text x="115.2" y="3.6">E</text>
<text x="140.1" y="3.6">F</text>
<text x="164.8" y="3.6">G</text>
<text x="189.8" y="3.6">H</text>
<text x="214.9" y="3.6">J</text>
<text x="239.6" y="3.6">K</text>
<text x="15.6" y="178.7">A</text>
<text x="40.5" y="178.7">B</text>
<text x="65.3" y="178.7">C</text>
<text x="90.2" y="178.7">D</text>
<text x="115.2" y="178.7">E</text>
<text x="140.1" y="178.7">F</text>
<text x="164.8" y="178.7">G</text>
<text x="189.8" y="178.7">H</text>
<text x="214.9" y="178.7">J</text>
<text x="239.6" y="178.7">K</text>
</g>
<g font-size="2.4">
<text x="75" y="9.7">VDD5</text>
<text x="97.8" y="9.7">VDD3.3</text>
<text x="231.8" y="9.7">VDD5</text>
<text x="143.2" y="13.6">RLED</text>
<text x="153.3" y="13.6">GLED</text>
<text x="24.2" y="23.8">1</text>
<text x="223.4" y="18.7">A</text>
<text x="232.5" y="18.7">K</text>
<text x="24.2" y="26.3">2</text>
<text x="24.2" y="28.9">3</text>
<text x="33.2" y="26.3">1</text>
<text x="33.2" y="28.9">3</text>
<text x="57.2" y="28.9">6</text>
<text x="57.2" y="26.3">5</text>
<text x="24.2" y="33.9">5</text>
<text x="24.2" y="31.4">4</text>
<text x="33.2" y="31.4">2</text>
<text x="57.2" y="31.4">4</text>
<text x="68.6" y="30">USB-</text>
<text x="68.6" y="32.6">USB+</text>
<text x="12.1" y="41.4">6</text>
<text x="198.8" y="37.7">RXD</text>
<text x="216.1" y="36.5">2</text>
<text x="216.1" y="39">4</text>
<text x="216.1" y="41.6">6</text>
<text x="229.9" y="36.5">1</text>
<text x="229.9" y="39">3</text>
<text x="229.9" y="41.6">5</text>
<text x="243.9" y="37.7">CTS</text>
<text x="199" y="42.7">TXD</text>
<text x="243.9" y="42.7">RTS</text>
<text x="95.9" y="51.7">LTX LRX</text>
<text x="224.8" y="50.4">VDD5</text>
<text x="8.9" y="55.4">VDD5</text>
<text x="53.5" y="64.4">7</text>
<text x="80.1" y="64.4">13</text>
<text x="91.5" y="65.6">LRX</text>
<text x="37.5" y="70.7">USB+</text>
<text x="38.1" y="68.1">USB-</text>
<text x="53.5" y="69.5">3</text>
<text x="53.5" y="67">4</text>
<text x="80.1" y="72">11</text>
<text x="80.1" y="69.5">12</text>
<text x="80.1" y="67">14</text>
<text x="91.5" y="68.1">LTX</text>
<text x="222.3" y="72">1</text>
<text x="53.5" y="77.1">8</text>
<text x="53.5" y="74.6">9</text>
<text x="80.1" y="77.1">20</text>
<text x="124.6" y="77.1">1</text>
<text x="151.2" y="77.1">8</text>
<text x="222.3" y="74.6">2</text>
<text x="222.3" y="77.1">3</text>
<text x="243.9" y="73.2">MCLR</text>
<text x="23" y="80.8">VDD3.3</text>
<text x="39.4" y="80.8">VDDIO</text>
<text x="52.4" y="79.7">17</text>
<text x="52.4" y="82.2">15</text>
<text x="80.1" y="82.2">18</text>
<text x="80.1" y="79.7">21</text>
<text x="91.5" y="78.3">CP_RXD</text>
<text x="91.5" y="80.8">CP_TXD</text>
<text x="91.5" y="83.4">CP_CTS</text>
<text x="103.2" y="80.8">CP_RXD</text>
<text x="103.3" y="83.4">CP_RTS</text>
<text x="103.4" y="78.3">CP_TXD</text>
<text x="124.6" y="79.7">2</text>
<text x="124.6" y="82.2">3</text>
<text x="151.2" y="79.7">7</text>
<text x="151.2" y="82.2">6</text>
<text x="162.6" y="80.8">RXD</text>
<text x="162.6" y="78.3">TXD</text>
<text x="162.6" y="83.4">RTS</text>
<text x="222.3" y="79.7">4</text>
<text x="222.3" y="82.2">5</text>
<text x="243.9" y="80.8">PGD</text>
<text x="243.9" y="83.4">PGC</text>
<text x="53.5" y="89.8">5</text>
<text x="80.1" y="89.8">24</text>
<text x="80.1" y="87.3">23</text>
<text x="80.1" y="84.7">19</text>
<text x="91.5" y="85.9">CP_RTS</text>
<text x="103.3" y="85.9">CP_CTS</text>
<text x="124.6" y="84.7">4</text>
<text x="151.2" y="84.7">5</text>
<text x="162.6" y="85.9">CTS</text>
<text x="222.3" y="84.7">6</text>
<text x="53.5" y="94.9">2</text>
<text x="53.5" y="92.4">6</text>
<text x="80.1" y="94.9">1</text>
<text x="80.1" y="92.4">22</text>
<text x="136.7" y="92.2">9</text>
<text x="106" y="98.6">VDET</text>
<text x="209.6" y="96.1">VDD5</text>
<text x="64.4" y="102.4">25</text>
<text x="214.1" y="110.5" transform="rotate(-90 214.1 110.5)">5</text>
<text x="232.5" y="108.8">VDDIO</text>
<text x="123.2" y="116.4">VDD5</text>
<text x="131.4" y="115.2">BUTTON</text>
<text x="170.8" y="116.4">DAC</text>
<text x="205.9" y="115.2">3</text>
<text x="222.3" y="117.8">1</text>
<text x="85.1" y="125.4">7</text>
<text x="101.7" y="124">PGD</text>
<text x="101.7" y="121.5">PGC</text>
<text x="135.5" y="123.2" transform="rotate(-90 135.5 123.2)">1</text>
<text x="205.9" y="120.3">4</text>
<text x="85.1" y="127.9">6</text>
<text x="85.1" y="130.5">5</text>
<text x="101.7" y="126.6">DAC</text>
<text x="101.7" y="129.1">GLED</text>
<text x="101.7" y="131.7">RLED</text>
<text x="214.1" y="126.9" transform="rotate(-90 214.1 126.9)">2</text>
<text x="85.1" y="133">4</text>
<text x="85.1" y="135.5">3</text>
<text x="101.7" y="136.7">VDET</text>
<text x="101.7" y="134.2">MCLR</text>
<text x="135.5" y="134.6" transform="rotate(-90 135.5 134.6)">2</text>
<text x="85.1" y="138.1">2</text>
<text x="101.7" y="139.3">BUTTON</text>
</g>
<g font-size="2.4" fill="#800000">
<text x="43.2" y="27.5">EMI</text>
<text x="44.5" y="30">&amp;</text>
<text x="43.2" y="32.5">ESD</text>
<text x="176.6" y="33.9">Logic 5V</text>
<text x="125.8" y="39">TX Only</text>
<text x="176.6" y="39">Logic 3.3V</text>
<text x="125.8" y="44">Both RX&amp;TX</text>
<text x="176.6" y="44">Logic 1.8V</text>
<text x="125.8" y="49.1">RX Only</text>
<text x="176.6" y="49.1">Auto Logic</text>
<text x="134.8" y="83.4">FILTER</text>
<text x="135.6" y="80.8">RC PI</text>
<text x="136.3" y="78.3">ESD</text>
</g>
<text font-size="2.4" fill="#808080" x="243.9" y="85.9">PGM</text>
<g font-size="1.9">
<text x="16.7" y="24.9">VCC</text>
<text x="18.2" y="30">D+</text>
<text x="18.6" y="27.4">D-</text>
<text x="38.2" y="27.4">D1I</text>
<text x="38.2" y="30">D2I</text>
<text x="48.7" y="27.4">VBUS</text>
<text x="49.9" y="30">D1O</text>
<text x="7.7" y="35.3">CHASSIS GND</text>
<text x="18.6" y="32.5">ID</text>
<text x="38.2" y="32.5">GND</text>
<text x="49.9" y="32.5">D2O</text>
<text x="58.5" y="65.5">VREGIN</text>
<text x="66.7" y="65.5">GPIO.1/RXT</text>
<text x="58.5" y="70.6">D+</text>
<text x="58.5" y="68.1">D-</text>
<text x="65" y="70.6">GPIO.2/RS485</text>
<text x="66.8" y="68.1">GPIO.0/TXT</text>
<text x="58.5" y="75.7">RSTB</text>
<text x="62.6" y="73.1">GPIO.3/WAKEUP</text>
<text x="58.5" y="78.2">VBUS</text>
<text x="58.5" y="80.8">SUSPEND</text>
<text x="58.5" y="83.3">SUSPEND</text>
<text x="72.7" y="78.2">RXD</text>
<text x="72.8" y="83.3">CTS</text>
<text x="72.8" y="80.8">TXD</text>
<text x="129.6" y="78.2">CH1A</text>
<text x="129.6" y="80.8">CH2A</text>
<text x="129.6" y="83.3">CH3A</text>
<text x="142.8" y="78.2">CH1B</text>
<text x="142.8" y="80.8">CH2B</text>
<text x="142.8" y="83.3">CH3B</text>
<text x="72.7" y="88.4">DTR</text>
<text x="72.8" y="85.8">RTS</text>
<text x="129.6" y="85.8">CH4A</text>
<text x="136.6" y="86.1">GND</text>
<text x="142.8" y="85.8">CH4B</text>
<text x="58.5" y="90.9">VIO</text>
<text x="58.5" y="93.5">VDD</text>
<text x="72.5" y="90.9">DCD</text>
<text x="72.6" y="93.5">DSR</text>
<text x="58.5" y="96">GND</text>
<text x="66.2" y="96.3">EP</text>
<text x="70.7" y="96">RI/CLK</text>
<text x="70.1" y="126.5">RA0/ICSPDAT</text>
<text x="70.2" y="129">RA1/ICSPCLK</text>
<text x="78" y="131.6">RA2</text>
<text x="68.8" y="134.1">RA3/MCLR/VPP</text>
<text x="78" y="136.6">RA4</text>
<text x="78" y="139.2">RA5</text>
</g>
<g font-size="1.7" fill="#008000">
<text x="7.5" y="20.4">Micro USB</text>
<text x="39.8" y="22.4">1kOhm@100MHz</text>
<text x="227.2" y="23.3">5V1</text>
<text x="80" y="27.9">22uF</text>
<text x="92.7" y="27.9">1k</text>
<text x="105.4" y="27.9">1k</text>
<text x="143.5" y="27.9">1k</text>
<text x="156.2" y="27.9">1k</text>
<text x="237.7" y="27.9">500mA</text>
<text x="36.7" y="36">NUF2042XV6T1G</text>
<text x="105.5" y="37">RB-BI-0805</text>
<text x="156.3" y="37">RG-BI-0805</text>
<text x="219.6" y="46.2">CONN-DIL6</text>
<text x="57" y="60.2">CP2102N-A02-GQFN24R</text>
<text x="229.9" y="68.6">47k</text>
<text x="14" y="73.7">100nF</text>
<text x="21.6" y="73.7">22k1</text>
<text x="128.1" y="72.9">IP425X-TTL</text>
<text x="21.6" y="86.4">47k5</text>
<text x="214.5" y="89.3">ICSP</text>
<text x="123.2" y="94">1k</text>
<text x="29.2" y="101.6">10uF</text>
<text x="36.8" y="101.6">100nF</text>
<text x="44.5" y="101.6">100nF</text>
<text x="186.5" y="113.2">1k</text>
<text x="204.3" y="108.1">100nF</text>
<text x="217.4" y="113.5">MCP6001</text>
<text x="196.8" y="124.5">100nF</text>
<text x="140.2" y="129.6">MFB</text>
<text x="229.9" y="127">10uF</text>
<text x="128.3" y="132.1">100nF</text>
<text x="62.1" y="142.7">PIC12F1572</text>
</g>
<g font-size="1.4">
<text x="62.1" y="144.3">VDD=VDD5</text>
<text x="62.1" y="145.8">VSS=GND</text>
</g>
</svg>
